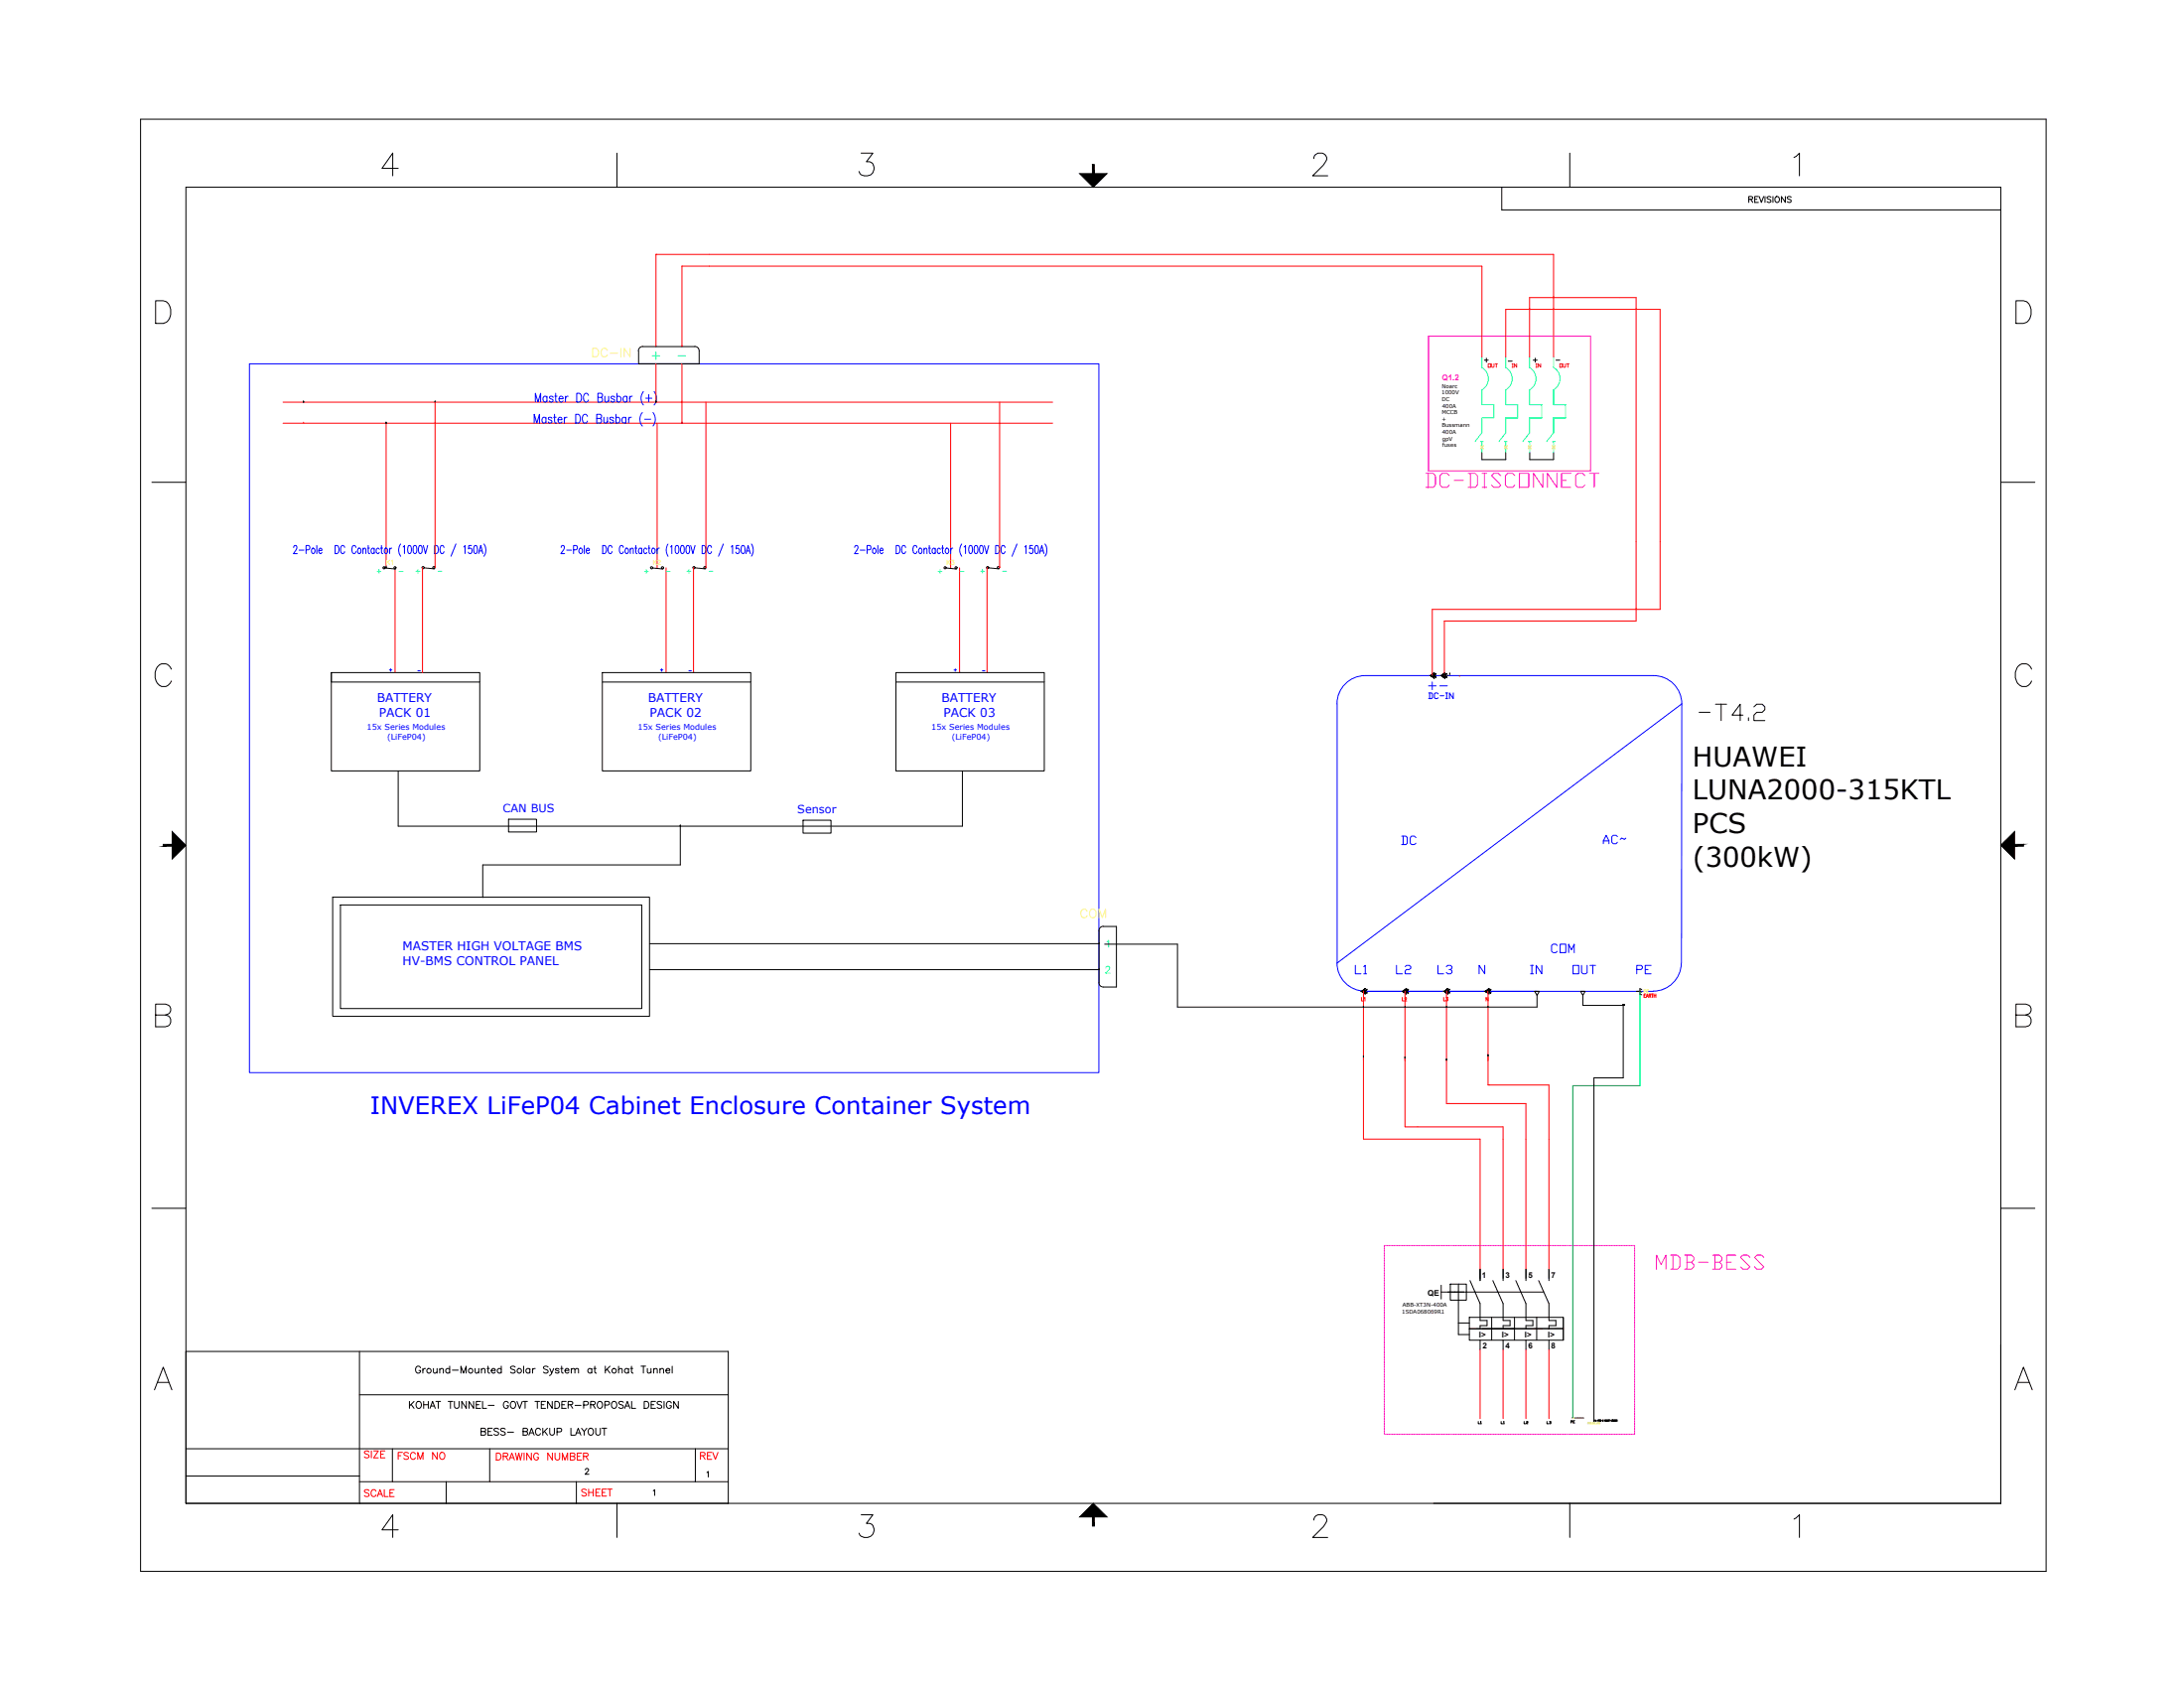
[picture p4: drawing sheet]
<svg xmlns="http://www.w3.org/2000/svg" width="279mm" height="216mm" viewBox="0 0 279 216" stroke-linecap="round" stroke-linejoin="round" font-family="sans-serif">
<!-- layer: Viewport -->
<path d="M256 172v20.3h-72.6" fill="none" stroke="#000" stroke-width=".13"/>
<!-- layer: Title Block -->
<g fill="none" stroke="#000" stroke-width=".13">
<path d="M18 15.2h243.8v185.8h-243.8zM78.9 19.6v4.3M110.2 19.6h1.5l-.9 1.1a.9 .9 0 0 1 1 .8 .9 .9 0 0 1-.8 1 .82 .82 0 0 1-1.1-.6M200.8 19.6v4.3M19.9 38.5h1a1.36 1.36 0 0 1 .9 1.7 1.24 1.24 0 0 1-.9 1.2h-1zM23.8 23.9h232.2v168.4h-232.2zM50.9 21.5h-2l1.3-1.9v2.9M168.1 20.3a.69 .69 0 0 1 .5-.7h.6a.71 .71 0 0 1 .4 1.1l-.3 .4-1.4 1.4h2M192.1 23.9v2.9h63.9M223.7 25.5l.5-.1v-.2l-.5-.1v.8M224 25.5l.2 .4M224.5 25.5h.3"/>
<path d="M225 25.1h-.5v.8h.5M225.1 25.1l.2 .8 .3-.8M225.8 25.1v.8M226.6 25.2l-.2-.1-.3 .1v.2l.4 .2 .1 .1v.1l-.2 .1-.3-.1M226.8 25.1v.8M227.1 25.2a.36 .36 0 0 1 .6 .1 .36 .36 0 0 1-.2 .6 .36 .36 0 0 1-.4-.2 .36 .36 0 0 1 0-.5zM228.4 25.1v.8l-.5-.8v.8M229.1 25.2l-.1-.1-.4 .1 .1 .2 .4 .2v.1v.1l-.1 .1-.4-.1M229.5 20.1l.3-.1 .4-.4v2.9M257.9 38.5h1a1.18 1.18 0 0 1 .9 1.1 1.48 1.48 0 0 1-.9 1.8h-1zM19.4 61.7h4.4M256 61.7h4.3"/>
<path d="M21.9 85.6a1.07 1.07 0 0 0-1.2-.7 1.07 1.07 0 0 0-.9 1.1 1.59 1.59 0 0 0 .9 1.8 1.06 1.06 0 0 0 1.2-.7M259.9 85.6a1 1 0 0 0-1-.7 1 1 0 0 0-.9 .7 1.65 1.65 0 0 0 .7 2.2 1.02 1.02 0 0 0 1.2-.7M19.9 129.8h1.3l.4-.1a.66 .66 0 0 0 0-1.1l-.4-.2h-1.3v2.9h1.3a.75 .75 0 0 0 .7-.7 .75 .75 0 0 0-.7-.8M257.9 129.8h1.2l.5-.1a.66 .66 0 0 0 0-1.1l-.5-.2h-1.2v2.9h1.2l.5-.1a.76 .76 0 0 0 .2-.8 .76 .76 0 0 0-.7-.6M19.4 154.5h4.4M256 154.5h4.3M19.8 177.8l1.1-2.9 1.1 2.9M20.2 176.8h1.4M23.8 172.9h69.4M46 172.9v19.4M46 178.4h47.2M257.8 177.8l1.1-2.9 1.1 2.9"/>
<path d="M258.2 176.8h1.4M23.8 185.3h69.4M23.8 188.8h22.2M46 189.5h47.2M50.2 185.3v4.2M50.9 195.7h-2l1.3-2v2.9M57.1 189.5v2.8M62.6 185.3v4.2M73.7 189.5v2.8M78.9 192.3v4.3M89 185.3v4.2M110.2 193.7h1.5l-.9 1.1h.5a.97 .97 0 0 1 .5 1.3 .97 .97 0 0 1-1.2 .5l-.4-.1-.3-.4"/>
<path d="M168.1 194.4a.69 .69 0 0 1 .5-.7h.6a.71 .71 0 0 1 .4 1.1l-.3 .5-1.4 1.3h2M200.8 192.3v4.3M229.5 194.3l.7-.6v2.9"/>
</g>
<g fill="#000" stroke="#000" stroke-width=".13">
<path d="M138.1 22.2h3.5l-1.7 1.7zM22 106.4l1.8 1.7-1.8 1.8zM256 108.1l1.7-1.7v3.5zM139.9 192.3l1.7 1.7h-3.5z"/>
<path d="M139.8 21l.2 1.2v-1.2zM139.8 21l.2 1.2h-.2z"/>
<path d="M20.9 108v.2l1.1-.2zM20.9 108.2l1.1-.2v.2z"/>
<path d="M257.7 108.2h1.2v-.2zM257.7 108h1.2l-1.2 .2z"/>
<path d="M139.8 194v1.2h.2zM139.8 194h.2v1.2z"/>
</g>
<!-- layer: 0 -->
<g fill="none" stroke="#000" stroke-width=".13">
<path d="M52.4 179.2v.9M52.6 179.6l.4 .5M53 179.2l-.6 .6M53.3 179.4l.1-.1a.42 .42 0 0 1 .5 .4 .42 .42 0 0 1-.5 .4l-.2-.3zM53.8 174.9a.33 .33 0 0 0-.4-.2 .33 .33 0 0 0-.2 .4v.2a.32 .32 0 0 0 .3 .3 .32 .32 0 0 0 .3-.3h-.2M54.1 175v.6M54.2 179.2v.9M54.2 179.7h.6M54.4 175l-.2 .1-.1 .2M54.8 179.2v.9M55.1 179.8h.5M55.4 175l.1 .6h.2l.2-.1"/>
<path d="M55.8 179.2h.6M55.9 175v.6M56.1 179.2v.9M56.3 175.2l.2-.2 .2 .1v.5M56.3 175v.6M57.3 179.2h.6M57.5 175.2a.28 .28 0 0 0-.4-.1 .28 .28 0 0 0 0 .4 .28 .28 0 0 0 .4 0M57.5 174.7v.9M57.6 179.2v.9M57.9 175.2h.7M58.1 179.2v.7l.3 .2 .3-.1v-.8M59 175.6v-.9l.3 .9 .3-.9v.9"/>
<path d="M59.7 179.2v.9l-.6-.9v.9M60.6 179.2v.9l-.6-.9v.9M60.8 175v.6h.2l.2-.1M60.9 179.7h.4M61.2 175v.6M61.5 179.2h-.6v.9h.6M61.6 175.2l.2-.2 .2 .1 .1 .5M61.6 175v.6M61.7 179.2v.9h.5M62.3 175h.3M62.4 174.7v.8l.1 .1h.1M62.5 179.8h.7"/>
<path d="M62.9 175.3h.5a.28 .28 0 0 0-.3-.2 .28 .28 0 0 0-.3 .2 .28 .28 0 0 0 .3 .3l.3-.1M64.1 175.2a.28 .28 0 0 0-.4-.1 .28 .28 0 0 0 0 .4 .28 .28 0 0 0 .4 0M64.1 174.7v.9M65 179.5a.33 .33 0 0 0-.3-.3 .33 .33 0 0 0-.3 .4v.2a.32 .32 0 0 0 .3 .3 .32 .32 0 0 0 .3-.3h-.2M65.4 179.4l.1-.1a.42 .42 0 0 1 .5 .4 .42 .42 0 0 1-.5 .4l-.2-.3zM65.9 174.9l-.2-.2-.4 .2 .1 .2 .4 .1 .1 .2v.1l-.2 .1-.4-.1M66.1 179.2l.4 .9 .3-.9M66.9 179.2h.6M67 174.7v.9M67.2 179.2v.9M67.8 175.2a.28 .28 0 0 0-.4-.1 .28 .28 0 0 0 0 .4 .28 .28 0 0 0 .4 0M67.8 175v.6"/>
<path d="M68.1 175v.6M68.4 179.2h.6M68.5 175l-.2 .1-.2 .2M68.7 179.2v.9M69.3 179.7h.3M69.8 179.2h-.5v.9h.5M70.1 174.9l-.2-.2-.4 .2 .1 .2 .4 .1 .1 .2v.1l-.2 .1-.4-.1M70.3 175l.3 .6 .2-.6M70.6 175.6l-.3 .3M70.6 179.2v.9l-.5-.9v.9M71 179.2h.3a.47 .47 0 0 1 .3 .5 .47 .47 0 0 1-.3 .4h-.3zM71.5 175.2l-.2-.2-.2 .1v.1l.4 .2v.1l-.2 .1-.3-.1"/>
<path d="M71.7 175h.3M71.9 174.7v.8v.1h.2M71.9 179.7h.3M72.3 175.3h.5a.28 .28 0 0 0-.3-.2 .28 .28 0 0 0-.3 .2 .28 .28 0 0 0 .3 .3l.3-.1M72.4 179.2h-.5v.9h.5M72.7 179.7l.5-.1 .1-.1-.1-.2-.5-.1v.9M73 179.7l.3 .4M73.1 175.2l.2-.2 .2 .1v.5M73.1 175v.6M73.5 175.2l.3-.2 .2 .1v.5M73.6 179.8h.7M74.7 179.7h.5l.1-.2-.1-.2-.5-.1v.9"/>
<path d="M75.6 179.7l.5-.1 .1-.1-.1-.2-.5-.1v.9M75.7 175.2a.28 .28 0 0 0-.4-.1 .28 .28 0 0 0 0 .4 .28 .28 0 0 0 .4 0M75.7 175v.6M75.9 179.7l.3 .4M76 175h.3M76.1 174.7v.8v.1h.2M76.5 179.4l.1-.1a.42 .42 0 0 1 .5 .4 .42 .42 0 0 1-.5 .4l-.2-.3zM77.4 179.7h.5l.1-.2-.1-.2-.5-.1v.9M77.4 174.7v.9M77.7 175.1l.3 .5M78 174.7l-.6 .6M78.3 179.4l.1-.1a.42 .42 0 0 1 .5 .4 .42 .42 0 0 1-.5 .4l-.2-.3z"/>
<path d="M79.1 175.2l.2-.2 .3 .1v.5M79.1 174.7v.9M79.7 179.4l-.2-.2-.3 .2v.2l.5 .2v.1v.1l-.2 .1-.3-.1M80 179.8h.5M80.4 175.2a.28 .28 0 0 0-.4-.1 .28 .28 0 0 0 0 .4 .28 .28 0 0 0 .4 0M80.4 175v.6M80.7 175h.3M80.8 174.7v.8v.1h.2M80.8 179.2v.9h.5M82 174.7h.6M82.3 174.7v.9M82.4 179.2h.3a.47 .47 0 0 1 .3 .5 .47 .47 0 0 1-.3 .4h-.3z"/>
<path d="M82.8 175l.1 .6h.2l.2-.1M83.3 175v.6M83.3 179.7h.3M83.6 175.2l.2-.2 .2 .1 .1 .5M83.6 175v.6M83.9 179.2h-.6v.9h.6M84.4 175.2l.2-.2 .3 .1v.5M84.4 175v.6M84.7 179.4l-.3-.2-.3 .2 .1 .2 .4 .2 .1 .1v.1l-.3 .1-.3-.1M85 179.2v.9M85.2 175.3h.5a.28 .28 0 0 0-.3-.2 .28 .28 0 0 0-.3 .2 .28 .28 0 0 0 .3 .3l.3-.1M85.9 179.5a.33 .33 0 0 0-.4-.3 .33 .33 0 0 0-.2 .4v.2a.32 .32 0 0 0 .3 .3 .32 .32 0 0 0 .3-.3h-.2"/>
<path d="M86 174.7v.9M86.8 179.2v.9l-.6-.9v.9M93.2 172.9v19.4h-69.4M55 180.1l.3-.9 .4 .9M61.5 183.1h.6v-.2v-.1l-.6-.1v.9l.6-.1v-.2l-.2-.2M62.4 183.1h.4M63 182.7h-.6v.9h.6M63.8 182.8l-.2-.1-.4 .1 .1 .2 .4 .2 .1 .1v.1l-.2 .2-.4-.2M64.6 182.8l-.2-.1-.4 .1 .1 .2 .5 .2v.1v.1l-.2 .2-.4-.2M64.9 183.2h.8M66.9 183.1h.5l.1-.2v-.1l-.6-.1v.9l.6-.1v-.2l-.2-.2M67.7 183.6l.3-.9 .3 .9"/>
<path d="M67.8 183.3h.4M69.1 182.9a.33 .33 0 0 0-.3-.2 .33 .33 0 0 0-.3 .3v.2a.33 .33 0 0 0 .3 .4 .33 .33 0 0 0 .3-.2M69.4 182.7v.9M69.7 183.1l.3 .5M70 182.7l-.6 .6M70.3 182.7v.6l.3 .3 .3-.2v-.7M71.3 183.1h.5l.1-.1-.1-.2-.5-.1v.9M73 182.7v.9h.5M73.6 183.6l.4-.9 .3 .9M73.8 183.3h.4M74.4 182.7l.3 .4v.5M74.9 188l.1-.2 .3 .2-.4 .6h.4"/>
<path d="M75.1 182.7l-.4 .4M75.3 182.8l.1-.1a.42 .42 0 0 1 .5 .4 .42 .42 0 0 1-.5 .4l-.2-.3zM76.2 182.7v.6l.3 .3 .3-.2v-.7M77 182.7h.6M77.3 182.7v.9M79.9 180.1l.4-.9 .3 .9M83.6 190.7l.1-.2v.8M90.4 188.3l.2-.1v.7M192 181.8v.3h.2M192.4 181.8v.3M192.4 182.1h.1"/>
<circle cx="54.9" cy="175.3" r=".29"/>
<circle cx="60.2" cy="175.3" r=".29"/>
<circle cx="66.4" cy="175.3" r=".29"/>
<circle cx="78.6" cy="175.3" r=".29"/>
</g>
<!-- layer: TB_LABELS -->
<g fill="none" stroke="#f00" stroke-width=".13">
<path d="M47.2 185.7l-.2-.1-.4 .1 .1 .2 .4 .2 .1 .1v.1l-.2 .2-.4-.2M47.2 190.7l-.2-.2-.4 .2 .1 .2 .4 .1 .1 .2v.1l-.2 .1-.4-.1M47.5 185.6v.9M47.8 185.6h.6l-.6 .9h.6M48.1 190.7a.33 .33 0 0 0-.4-.2 .33 .33 0 0 0-.2 .4v.2a.33 .33 0 0 0 .2 .3 .33 .33 0 0 0 .4-.2M48.3 191.4l.3-.9 .4 .9M48.4 191.1h.4M48.7 186h.3M49.2 190.5v.9h.5M49.2 185.6h-.5v.9h.5M49.9 191h.3M50.4 190.5h-.5v.9h.5"/>
<path d="M50.9 186.2h.4M51.5 185.8h-.6v.9M52.3 185.9l-.3-.1-.3 .1v.2l.5 .2 .1 .1v.1l-.3 .2-.3-.2M53.1 186a.33 .33 0 0 0-.3-.2 .33 .33 0 0 0-.3 .3v.2a.33 .33 0 0 0 .3 .4 .33 .33 0 0 0 .3-.3M53.4 186.7v-.9l.4 .9 .3-.9v.9M55.9 185.8v.9l-.6-.9v.9M56.3 185.9l.1-.1a.42 .42 0 0 1 .5 .4 .42 .42 0 0 1-.5 .4l-.2-.3zM63.5 185.9h.3a.47 .47 0 0 1 .3 .4 .47 .47 0 0 1-.3 .4h-.3zM64.4 186.3l.5-.1 .1-.1-.1-.2h-.5v.8M64.7 186.3l.3 .4M65.1 186.7l.4-.8 .3 .8M65.3 186.4h.4"/>
<path d="M65.9 185.9l.3 .8 .2-.8 .2 .8 .2-.8M67 185.9v.8M68 185.9v.8l-.6-.8v.8M68.9 186.1a.32 .32 0 0 0-.4-.2 .32 .32 0 0 0-.2 .3v.2a.31 .31 0 0 0 .3 .3 .31 .31 0 0 0 .3-.3h-.2M70.7 185.9v.8l-.6-.8v.8M71 185.9v.6l.3 .2 .3-.1v-.7M71.9 186.7v-.8l.4 .8 .3-.8v.8M73 186.3l.5-.1v-.1v-.2h-.5v.8h.5v-.3l-.2-.1M73.8 186.3h.4M74.4 185.9h-.6v.8h.6M74.6 186.3l.6-.1v-.1v-.2h-.6v.8M74.9 186.3l.3 .4"/>
<path d="M75 190.6l-.2-.1-.4 .1 .1 .2 .4 .2 .1 .1v.1l-.2 .2-.4-.2M75.3 190.5v.9M75.3 190.9h.6M75.9 190.5v.9M76.2 190.9h.4M76.8 190.5h-.6v.9h.6M77 190.9h.4M77.6 190.5h-.6v.9h.6M77.7 190.5h.6M78 190.5v.9M89.6 186.2l.5-.1 .1-.1v-.1l-.6-.1v.9M89.9 186.2l.3 .5"/>
<path d="M90.5 186.2h.3M91.1 185.8h-.6v.9h.6M91.2 185.8l.3 .9 .4-.9"/>
</g>
<!-- layer: LOCBOX -->
<g fill="none" stroke="#f0f" stroke-width=".13">
<path d="M182.7 43h20.8v17.2h-20.8zM177.1 159.6v.2M177.1 159.9v.2M177.2 159.3h-.1v.2M177.3 159.3h.3M177.7 159.3h.2M178 159.3h.2M178.3 159.3h.2M178.6 159.3h.2M178.9 159.3h.2M179.3 159.3h.2M179.6 159.3h.2"/>
<path d="M179.9 159.3h.2M180.2 159.3h.2M180.5 159.3h.2M180.8 159.3h.2M181.1 159.3h.2M181.5 159.3h.2M181.8 159.3h.2M182.1 159.3h.2M182.4 159.3h.2M182.7 159.3h.2M183 159.3h.3M183.4 159.3h.2"/>
<path d="M183.7 159.3h.2M184 159.3h.2M184.3 159.3h.2M184.6 159.3h.2M184.9 159.3h.3M185.3 159.3h.2M185.6 159.3h.2M185.9 159.3h.2M186.2 159.3h.2M186.5 159.3h.2M186.8 159.3h.2M187.1 159.3h.3"/>
<path d="M187.5 159.3h.2M187.8 159.3h.2M188.1 159.3h.2M188.4 159.3h.2M188.7 159.3h.2M189.1 159.3h.2M189.4 159.3h.2M189.7 159.3h.2M190 159.3h.2M190.3 159.3h.2M190.6 159.3h.2M190.9 159.3h.2"/>
<path d="M191.3 159.3h.2M191.6 159.3h.2M191.9 159.3h.2M192.2 159.3h.2M192.5 159.3h.2M192.8 159.3h.3M193.2 159.3h.2M193.5 159.3h.2M193.8 159.3h.2M194.1 159.3h.2M194.4 159.3h.2M194.7 159.3h.3"/>
<path d="M195.1 159.3h.2M195.4 159.3h.2M195.7 159.3h.2M196 159.3h.2M196.3 159.3h.2M196.6 159.3h.2M196.9 159.3h.3M197.3 159.3h.2M197.6 159.3h.2M197.9 159.3h.2M198.2 159.3h.2M198.5 159.3h.2"/>
<path d="M198.9 159.3h.2M199.2 159.3h.2M199.5 159.3h.2M199.8 159.3h.2M200.1 159.3h.2M200.4 159.3h.2M200.7 159.3h.2M201.1 159.3h.2M201.4 159.3h.2M201.7 159.3h.2M202 159.3h.2M202.3 159.3h.2"/>
<path d="M202.6 159.3h.3M203 159.3h.2M203.3 159.3h.2M203.6 159.3h.2M203.9 159.3h.2M204.2 159.3h.2M204.5 159.3h.3M204.9 159.3h.2M205.2 159.3h.2M205.5 159.3h.2M205.8 159.3h.2M206.1 159.3h.2"/>
<path d="M206.4 159.3h.2M206.7 159.3h.3M207.1 159.3h.2M207.4 159.3h.2M207.7 159.3h.2M208 159.3h.2M208.3 159.3h.2M208.7 159.3h.2M209 159.3h.1v.2M209.1 159.6v.2M209.1 159.9v.2M177.1 160.2v.2"/>
<path d="M177.1 160.5v.2M177.1 160.8v.2M177.1 161.1v.3M177.1 161.5v.2M177.1 161.8v.2M177.1 162.1v.2M177.1 162.4v.2M177.1 162.7v.2M177.1 163.1v.2M177.1 163.4v.2M177.1 163.7v.2M177.1 164v.2"/>
<path d="M177.1 164.3v.2M177.1 164.6v.2M177.1 164.9v.2M177.1 165.3v.2M177.1 165.6v.2M177.1 165.9v.2M177.1 166.2v.2M177.1 166.5v.2M177.1 166.8v.3M177.1 167.2v.2M177.1 167.5v.2M177.1 167.8v.2"/>
<path d="M177.1 168.1v.2M177.1 168.4v.2M177.1 168.7v.3M177.1 169.1v.2M177.1 169.4v.2M177.1 169.7v.2M177.1 170v.2M177.1 170.3v.2M177.1 170.6v.2M177.1 170.9v.3M177.1 171.3v.2M177.1 171.6v.2"/>
<path d="M177.1 171.9v.2M177.1 172.2v.2M177.1 172.5v.2M177.1 172.9v.2M177.1 173.2v.2M177.1 173.5v.2M177.1 173.8v.2M177.1 174.1v.2M177.1 174.4v.3M177.1 174.8v.1M177.1 175.1v.2M177.1 175.4v.2"/>
<path d="M177.1 175.7v.2M177.1 176v.2M177.1 176.3v.2M177.1 176.6v.3M177.1 177v.2M177.1 177.3v.2M177.1 177.6v.2M177.1 177.9v.2M177.1 178.2v.2M177.1 178.5v.3M177.1 178.9v.2M177.1 179.2v.2"/>
<path d="M177.1 179.5v.2M177.1 179.8v.2M209.1 160.2v.2M209.1 160.5v.2M209.1 160.8v.2M209.1 161.1v.3M209.1 161.5v.2M209.1 161.8v.2M209.1 162.1v.2M209.1 162.4v.2M209.1 162.7v.2M209.1 163.1v.2"/>
<path d="M209.1 163.4v.2M209.1 163.7v.2M209.1 164v.2M209.1 164.3v.2M209.1 164.6v.2M209.1 164.9v.2M209.1 165.3v.2M209.1 165.6v.2M209.1 165.9v.2M209.1 166.2v.2M209.1 166.5v.2M209.1 166.8v.3"/>
<path d="M209.1 167.2v.2M209.1 167.5v.2M209.1 167.8v.2M209.1 168.1v.2M209.1 168.4v.2M209.1 168.7v.3M209.1 169.1v.2M209.1 169.4v.2M209.1 169.7v.2M209.1 170v.2M209.1 170.3v.2M209.1 170.6v.2"/>
<path d="M209.1 170.9v.3M209.1 171.3v.2M209.1 171.6v.2M209.1 171.9v.2M209.1 172.2v.2M209.1 172.5v.2M209.1 172.9v.2M209.1 173.2v.2M209.1 173.5v.2M209.1 173.8v.2M209.1 174.1v.2M209.1 174.4v.3"/>
<path d="M209.1 174.8v.1M209.1 175.1v.2M209.1 175.4v.2M209.1 175.7v.2M209.1 176v.2M209.1 176.3v.2M209.1 176.6v.3M209.1 177v.2M209.1 177.3v.2M209.1 177.6v.2M209.1 177.9v.2M209.1 178.2v.2"/>
<path d="M209.1 178.5v.3M209.1 178.9v.2M209.1 179.2v.2M209.1 179.5v.2M209.1 179.8v.2M177.1 183.3v.1h.1M177.1 180.1v.2M177.1 180.4v.2M177.1 180.7v.3M177.1 181.1v.2M177.1 181.4v.2M177.1 181.7v.2"/>
<path d="M177.1 182v.2M177.1 182.3v.2M177.1 182.7v.2M177.1 183v.2M177.3 183.4h.3M177.7 183.4h.2M178 183.4h.2M178.3 183.4h.2M178.6 183.4h.2M178.9 183.4h.2M179.3 183.4h.2M179.6 183.4h.2"/>
<path d="M179.9 183.4h.2M180.2 183.4h.2M180.5 183.4h.2M180.8 183.4h.2M181.1 183.4h.2M181.5 183.4h.2M181.8 183.4h.2M182.1 183.4h.2M182.4 183.4h.2M182.7 183.4h.2M183 183.4h.3M183.4 183.4h.2"/>
<path d="M183.7 183.4h.2M184 183.4h.2M184.3 183.4h.2M184.6 183.4h.2M184.9 183.4h.3M185.3 183.4h.2M185.6 183.4h.2M185.9 183.4h.2M186.2 183.4h.2M186.5 183.4h.2M186.8 183.4h.2M187.1 183.4h.3"/>
<path d="M191.9 183.4h.2M192.2 183.4h.2M192.5 183.4h.2M192.8 183.4h.3M203.6 183.4h.2M203.9 183.4h.2M204.2 183.4h.2M204.5 183.4h.3M204.9 183.4h.2M205.2 183.4h.2M205.5 183.4h.2M205.8 183.4h.2"/>
<path d="M206.1 183.4h.2M206.4 183.4h.2M206.7 183.4h.3M207.1 183.4h.2M207.4 183.4h.2M207.7 183.4h.2M208 183.4h.2M208.3 183.4h.2M208.7 183.4h.2M209.1 183.3v.1h-.1M209.1 180.1v.2M209.1 180.4v.2"/>
<path d="M209.1 180.7v.3M209.1 181.1v.2M209.1 181.4v.2M209.1 181.7v.2M209.1 182v.2M209.1 182.3v.2M209.1 182.7v.2M209.1 183v.2"/>
</g>
<!-- layer: RED_4AWG -->
<path d="M189.3 172.6v8.8M192.3 172.6v8.8M195.2 172.6v8.8M198.2 172.6v8.8" fill="none" stroke="#f00" stroke-width=".13"/>
<!-- layer: REGEN_LINE -->
<g fill="none" stroke="#000" stroke-width=".13">
<path d="M184.4 165.3h3.2M184.4 164.4v1.7M185.5 164.2h2.1v2.1h-2.1zM186.6 164.2v2.1M188 170l12-.1v1.5h-12zM188 168.5h12v1.4l-12 .1zM188.1 163.8l1.2 2.9v2.2h.9v.7h-.9v.4M189.3 162.3v1.5M189.3 171.4v1.2M190.8 168.5v2.9M191 163.8l1.3 2.9v2.2h.9v.7h-.9v.4M192.3 162.3v1.5"/>
<path d="M192.3 171.4v1.2M193.8 168.5v2.9M193.9 163.8l1.3 2.9v2.2h.9v.7h-.9v.4M195.2 162.3v1.5M195.2 171.4v1.2M196.6 168.5v2.9M196.8 163.8l1.4 2.9v2.2h.8v.7h-.8v.4M198.2 162.3v1.5M198.2 171.4v1.2M200 168.5v2.9"/>
</g>
<!-- layer: PFV -->
<path d="M185.2 165.3h2.1M189.3 162.3v1.5M189.6 170h4.2M192.3 162.3v1.2M195.2 162.3v1.2M198.2 162.3v1.2" fill="none" stroke="#000" stroke-width=".13"/>
<!-- layer: DISCONTINUA -->
<path d="M186.6 166.3v4.4h1.4M186.6 169.2h1.4M187.6 165.3h9.9" fill="none" stroke="#000" stroke-width=".13"/>
<!-- layer: SYMS -->
<g fill="none" stroke="#000" stroke-width=".13">
<path d="M38.8 51.4h.1M49.4 54.1h.1M55.7 51.4h.1M81.7 46.5h7.7M82.2 44.3h6.7M83.9 51.4h.1M87.2 54.1h.1M87 105.7h.1M140.6 119v6.7M142.8 118.5v7.7M174.4 135.2h.1M179.7 135.3h.1"/>
<path d="M185.1 135.6h.1M190.4 135h.1M207.7 128.6h.1M207.8 128.6h.1M203.9 181.7h.1l-.1 .1zM203.9 181.7v.1z"/>
</g>
<!-- layer: WIREREF -->
<g fill="none" stroke="#dfff7f" stroke-width=".13">
<path d="M203.8 182h.1v-.1h-.1v.2M203.9 182v.1M204.1 181.9h-.1l.1 .2h-.1M204.1 182.1h.2M204.4 182h-.1l.1-.1v.2M204.7 181.9h-.1l.1 .2h-.1"/>
<circle cx="204.5" cy="182" r=".07"/>
</g>
<!-- layer: XREF -->
<g fill="none" stroke="#000" stroke-width=".13">
<path d="M204.1 181.7h.1M204.1 181.6v.2M204.5 181.6h-.1v.2l.1-.1M204.7 181.8v-.2l.1 .2v-.2v.2M204.9 181.7h.1M205 181.6h.1l-.1 .2h.1M205.4 181.6h-.1l.1 .1-.1 .1M205.4 181.8v-.2l.1 .2v-.2v.2M205.6 181.8v-.2l.1 .2M205.6 181.7h.1M205.7 181.7l.1-.1h-.1v.2M205.8 181.7v.1"/>
<path d="M205.8 181.6h.1M205.9 181.6v.2M206 181.7h.1M206.1 181.6v.2h.1M206.5 181.6h-.1v.2h.1v-.1M206.6 181.6l-.1 .1 .1 .1v-.1M206.7 181.7h.1M206.7 181.6v.2M206.8 181.7l.1-.1h-.1v.2M206.8 181.7l.1 .1"/>
<circle cx="204.2" cy="181.7" r=".05"/>
<circle cx="204.6" cy="181.7" r=".08"/>
<circle cx="206.3" cy="181.7" r=".09"/>
</g>
<!-- layer: WHT_12AWG -->
<path d="M171 90a3.6 3.6 0 0 1 3.6-3.6h37a3.6 3.6 0 0 1 3.6 3.6M171.1 90v33.2l44.1-33.2-.1 33.2M174.7 126.8h36.8M189.9 123.5v1.1l-.7-1.1v1.1M215.1 123.2a3.6 3.6 0 0 1-3.6 3.6" fill="none" stroke="#00f" stroke-width=".13"/>
<!-- layer: SYMS -->
<path d="M31.9 46.5h108.7v90.7h-108.7z" fill="none" stroke="#00f" stroke-width=".13"/>
<!-- layer: RED_12AWG -->
<g fill="none" stroke="#f00" stroke-width=".13">
<path d="M195.7 39.6h.1M198.7 39.6h.1M198.7 38.1h.1M209.3 39.6h.1M209.3 39.5v-1.4h-13.6v7.6M209.3 39.6v39.8h-24.5v7M36.2 51.4h98.5M36.2 54.1h98.5M38.8 54.1h.1M49.4 54.1v18.5M55.7 54.1h.1M55.7 51.4v2.7"/>
<path d="M55.7 54.2v18.4M83.9 44.3v-11.8h114.8v13.2M83.9 46.5v4.9M84.1 54.1v18.5M87.2 51.4h.1M87.2 44.3v-10.3h102.4v11.7M87.2 46.5v4.9M87.2 51.5v2.6M90.3 51.4v2.7M90.3 54.2v18.4M121.6 54.1v18.5M127.9 51.4v2.7"/>
<path d="M127.9 54.2v18.4M192.6 45.7v-6.1h19.8v38.3h-29.2v8.5M209.3 77.9h.1M174.4 126.8v18.9h14.9v16.6M179.7 126.8v17.3h12.6v18.2M185.1 126.8v14.3h10.1v21.2M190.4 126.8v12h7.8v23.5"/>
</g>
<!-- layer: WIREFIXED -->
<g fill="none" stroke="#00f" stroke-width=".13">
<path d="M68.3 54.1v-1.1l.4 1.1 .3-1.1v1.1M68.5 51.4v-1.1l.3 1.1 .4-1.1v1.1M69.8 53.5a.25 .25 0 0 0-.2-.1 .25 .25 0 0 0-.2 .1v.5a.25 .25 0 0 0 .2 .1 .25 .25 0 0 0 .2-.1M69.8 53.4v.7M70 50.8a.25 .25 0 0 0-.3-.1 .25 .25 0 0 0-.2 .1v.5a.25 .25 0 0 0 .2 .1 .25 .25 0 0 0 .3-.1M70 50.7v.7M70.6 53.5a.25 .25 0 0 0-.2-.1 .25 .25 0 0 0-.3 .1l.2 .2 .3 .1v.2a.25 .25 0 0 1-.2 .1 .25 .25 0 0 1-.3-.1M70.8 50.8a.25 .25 0 0 0-.3-.1 .25 .25 0 0 0-.2 .1l.1 .2 .3 .1 .1 .2a.25 .25 0 0 1-.3 .1 .25 .25 0 0 1-.2-.1M70.8 53.4h.3M70.9 53v.9l.1 .2h.2M71 50.7h.3M71.1 50.3v.9v.2h.2"/>
<path d="M71.4 53.7h.5l-.1-.3a.25 .25 0 0 0-.4 .1v.5a.25 .25 0 0 0 .3 .1 .25 .25 0 0 0 .2-.1M71.5 51h.5l-.1-.3a.25 .25 0 0 0-.3 .1v.5a.27 .27 0 0 0 .2 .1 .27 .27 0 0 0 .2-.1M72.2 53.4v.7M72.3 50.7v.7M72.5 53.4h-.2l-.1 .3M72.7 50.7h-.2l-.2 .3M73.7 53a.61 .61 0 0 1 .6 .4 .61 .61 0 0 1-.2 .7h-.4zM73.8 50.3a.61 .61 0 0 1 .6 .4 .61 .61 0 0 1-.2 .7h-.4zM75.2 53.3a.34 .34 0 0 0-.5-.3 .34 .34 0 0 0-.2 .4v.3a.34 .34 0 0 0 .2 .4 .34 .34 0 0 0 .5-.2M75.3 50.6a.33 .33 0 0 0-.4-.3 .33 .33 0 0 0-.3 .4v.3a.33 .33 0 0 0 .3 .4 .33 .33 0 0 0 .4-.2M76.3 53.5h.6l.1-.2-.1-.2-.6-.1v1.1h.6l.1-.2a.29 .29 0 0 0-.3-.4M76.5 50.8h.5l.1-.2-.1-.2-.5-.1v1.1h.5l.1-.2a.29 .29 0 0 0-.2-.4"/>
<path d="M77.3 53.4v.7h.2l.2-.2M77.4 50.7v.7h.3l.2-.2M77.7 53.4v.7M77.9 50.7v.7M78.5 53.5a.27 .27 0 0 0-.2-.1 .27 .27 0 0 0-.3 .1l.1 .2 .4 .1v.2a.27 .27 0 0 1-.2 .1 .27 .27 0 0 1-.3-.1M78.6 50.8a.25 .25 0 0 0-.2-.1 .25 .25 0 0 0-.2 .1l.1 .2 .3 .1v.2a.25 .25 0 0 1-.2 .1 .25 .25 0 0 1-.2-.1M78.8 53.5a.25 .25 0 0 1 .2-.1 .25 .25 0 0 1 .3 .1v.5a.25 .25 0 0 1-.3 .1 .25 .25 0 0 1-.2-.1M78.8 53v1.1M78.9 50.8a.27 .27 0 0 1 .3-.1 .27 .27 0 0 1 .2 .1l.1 .2a.31 .31 0 0 1-.1 .3 .31 .31 0 0 1-.4 .1l-.1-.1M78.9 50.3v1.1M80.1 53.5a.25 .25 0 0 0-.3-.1 .25 .25 0 0 0-.2 .1v.5a.25 .25 0 0 0 .2 .1 .25 .25 0 0 0 .3-.1M80.1 53.4v.7"/>
<path d="M80.2 50.8a.25 .25 0 0 0-.2-.1 .25 .25 0 0 0-.3 .1v.5a.25 .25 0 0 0 .3 .1 .25 .25 0 0 0 .2-.1M80.2 50.7v.7M80.4 53.4v.7M80.6 50.7v.7M80.8 53.4h-.2l-.2 .3M80.9 50.7h-.2l-.1 .3M82.2 52.8a1.3 1.3 0 0 0 0 1.7M82.3 50.1a1.37 1.37 0 0 0 0 1.7M82.5 53.6h.7M82.6 50.9h.8M83 50.5v.9M83.5 52.8a1.37 1.37 0 0 1 0 1.7"/>
<path d="M83.7 50.1a1.37 1.37 0 0 1 0 1.7"/>
</g>
<!-- layer: WHT_12AWG -->
<g fill="none" stroke="#000" stroke-width=".13">
<path d="M189.6 57.9v.9M189.9 46.1h.5M190.2 45.8v.5M192.6 57.9v.9M195.7 57.9v.9M198.7 57.9v.9M42.4 86h19v12.6h-19zM42.4 86v1.2h19M50.9 98.6v7.1h72.2v-7.1M77.1 86h18.9v12.6h-18.9zM77.1 87.2h18.9M114.6 86h19v12.6h-19z"/>
<path d="M114.6 87.2h19M42.6 114.8h40.5v15.2h-40.5zM43.6 115.7h38.5v13.3h-38.5zM65.1 104.8h3.5v1.6h-3.5zM87 105.7v4.9h-25.2v4.2M102.7 104.9h3.6v1.7h-3.6zM141.3 120.8h9.3v8h46v-1.5M202.5 127.3v1.3h5.3M203.9 138.9h.1M207.7 128.6v9.3h-3.8v43.8"/>
</g>
<!-- layer: RED_10AWG -->
<path d="M50.5 72.6v13.4M54.1 72.6v13.4M85.2 72.6v13.4M88.7 72.6v13.4M122.8 72.6v13.4M126.3 72.6v13.4M123.1 98.6h.1" fill="none" stroke="#f00" stroke-width=".13"/>
<!-- layer: RED_4AWG -->
<path d="M83.1 120.7h57.5M83.1 124h57.5" fill="none" stroke="#000" stroke-width=".13"/>
<!-- layer: DESC -->
<g fill="none" stroke="#00f" stroke-width=".13">
<path d="M37.6 70a.23 .23 0 0 1 .3-.2 .23 .23 0 0 1 0 .4l-.4 .6h.5M38.3 70.4h.6M39.2 70.3h.4v-.5h-.4v1M39.9 70.3l.1-.2a.36 .36 0 0 1 .3 .4 .36 .36 0 0 1-.3 .3l-.1-.1zM40.5 69.8v1M40.8 70.4h.4l-.1-.2a.31 .31 0 0 0-.4 .2 .31 .31 0 0 0 .2 .3l.2 .1 .1-.1M42.9 69.8h.2a.67 .67 0 0 1 0 1h-.2zM44.1 70a.24 .24 0 0 0-.1-.2 .24 .24 0 0 0-.3 0 .82 .82 0 0 0 .1 1h.1l.2-.2M45.5 70a.24 .24 0 0 0-.2-.2 .24 .24 0 0 0-.2 .2v.7l.3 .1 .1-.2M45.8 70.2a.32 .32 0 0 1 .4 .1 .32 .32 0 0 1-.1 .4l-.2 .1-.1-.1-.1-.3zM46.4 70.3l.2-.2 .2 .1v.6M46.4 70.1v.7"/>
<path d="M47 70.1h.3M47.1 69.8v.8l.2 .2M47.9 70.3l-.1-.1a.31 .31 0 0 0-.4 .2 .31 .31 0 0 0 .2 .3l.1 .1 .2-.1M48.8 69.8v.8l.2 .2M51.3 69.6a1.32 1.32 0 0 0 0 1.5M51.6 70l.1-.2v1M52.3 69.8h.1a.73 .73 0 0 1 0 1 .84 .84 0 0 1-.1-1zM53 69.8h.1a.73 .73 0 0 1 0 1 .84 .84 0 0 1-.1-1zM53.6 69.8h.2a.73 .73 0 0 1 0 1h-.1a.84 .84 0 0 1-.1-1zM54.2 69.8l.2 1 .3-1M55.6 69.8h.2a.64 .64 0 0 1 0 1h-.2zM56.8 70a.24 .24 0 0 0-.1-.2 .24 .24 0 0 0-.3 0 .82 .82 0 0 0 .1 1h.1l.2-.2"/>
<path d="M58.3 69.6l-.6 1.5M59.3 70l.2-.2v1M60.3 69.8h-.3v.4a.34 .34 0 0 1 .4 .2 .34 .34 0 0 1-.2 .4l-.2-.1-.1-.1M60.7 69.8h.2a.73 .73 0 0 1 0 1h-.1a.84 .84 0 0 1-.1-1zM61.2 70.8l.3-1 .3 1M61.3 70.5h.4M61.9 69.6a1.32 1.32 0 0 1 0 1.5M71.8 70v-.1a.23 .23 0 0 1 .4-.1 .23 .23 0 0 1 0 .4l-.5 .6h.5M72.5 70.4h.6M73.4 70.3h.3l.1-.1 .1-.2-.1-.2h-.4v1M74.2 70.2a.33 .33 0 0 1 .4 .2 .33 .33 0 0 1-.3 .4l-.1-.1-.1-.2zM74.8 69.8v1"/>
<path d="M75 70.4h.4l-.1-.2a.33 .33 0 0 0-.4 .2 .33 .33 0 0 0 .3 .4l.2-.1M77.1 69.8h.2a.64 .64 0 0 1 0 1h-.2zM78.3 70a.24 .24 0 0 0-.1-.2 .24 .24 0 0 0-.3 0 .75 .75 0 0 0 .1 1h.1l.2-.2M79.7 70a.24 .24 0 0 0-.1-.2 .24 .24 0 0 0-.2 0 .82 .82 0 0 0 0 1h.2l.1-.2M80.1 70.1a.36 .36 0 0 1 .3 .4 .36 .36 0 0 1-.3 .3l-.1-.3zM80.6 70.3l.2-.2 .2 .1v.6M80.6 70.1v.7M81.2 70.1h.3M81.3 69.8v.8l.2 .2M83 69.8v.8l.1 .1 .1 .1M85.5 69.6a1.41 1.41 0 0 0 0 1.5M85.8 70l.2-.2v1"/>
<path d="M86.5 69.8h.1a.73 .73 0 0 1 0 1 .84 .84 0 0 1-.1-1zM87.2 69.8h.1a.73 .73 0 0 1 0 1 .84 .84 0 0 1-.1-1zM87.9 69.8h.1a.73 .73 0 0 1 0 1 .84 .84 0 0 1-.1-1zM88.4 69.8l.2 1 .3-1M89.8 69.8h.3a.67 .67 0 0 1 0 1h-.3zM91 70a.24 .24 0 0 0-.1-.2 .24 .24 0 0 0-.3 0 .75 .75 0 0 0 .1 1h.2l.1-.2M92.5 69.6l-.6 1.5M93.5 70l.2-.2v1M94.5 69.8h-.3v.4a.32 .32 0 0 1 .5 .2 .32 .32 0 0 1-.4 .4l-.2-.2M94.9 69.8h.2a.73 .73 0 0 1 0 1h-.1a.84 .84 0 0 1-.1-1zM95.4 70.8l.3-1 .3 1M95.5 70.5h.4"/>
<path d="M96.1 69.6a1.41 1.41 0 0 1 0 1.5M109.3 70a.23 .23 0 0 1 .4-.2 .23 .23 0 0 1 0 .4l-.4 .6h.5M110 70.4h.7M110.9 70.3h.5v-.5h-.5v1M111.6 70.3l.2-.2a.36 .36 0 0 1 .3 .4 .36 .36 0 0 1-.3 .3l-.2-.1zM112.3 69.8v1M112.6 70.4h.4l-.1-.2a.31 .31 0 0 0-.4 .2 .31 .31 0 0 0 .2 .3l.1 .1 .2-.1M114.7 69.8h.2a.64 .64 0 0 1 0 1h-.2zM115.9 70a.24 .24 0 0 0-.2-.2 .24 .24 0 0 0-.2 0 .82 .82 0 0 0 0 1h.2l.2-.2M117.3 70a.22 .22 0 0 0-.1-.2 .22 .22 0 0 0-.3 0 .62 .62 0 0 0 .2 1l.2-.2M117.6 70.2a.32 .32 0 0 1 .4 .1 .32 .32 0 0 1-.1 .4l-.2 .1-.1-.1-.1-.3zM118.2 70.3l.2-.2 .1 .1 .1 .6"/>
<path d="M118.2 70.1v.7M118.8 70.1h.2M118.9 69.8v.8l.2 .2M120.6 69.8v.8l.1 .2M123 69.6a1.32 1.32 0 0 0 0 1.5M123.3 70l.2-.2v1M124 69.8h.2a.73 .73 0 0 1 0 1h-.1a.84 .84 0 0 1-.1-1zM124.7 69.8h.2a.73 .73 0 0 1 0 1h-.1a.84 .84 0 0 1-.1-1zM125.4 69.8h.2a.73 .73 0 0 1 0 1h-.1a.84 .84 0 0 1-.1-1zM125.9 69.8l.3 1 .3-1M127.4 69.8h.2a.64 .64 0 0 1 0 1h-.2zM128.6 70a.24 .24 0 0 0-.1-.2 .24 .24 0 0 0-.3 0 .82 .82 0 0 0 .1 1h.1l.2-.2"/>
<path d="M130.1 69.6l-.6 1.5M131.1 70l.2-.2v1M132.1 69.8h-.3v.4a.34 .34 0 0 1 .4 .2 .34 .34 0 0 1-.2 .4l-.2-.1-.1-.1M132.5 69.8h.1a.73 .73 0 0 1 0 1 .84 .84 0 0 1-.1-1zM133 70.8l.3-1 .3 1M133.1 70.5h.3M133.7 69.6a1.41 1.41 0 0 1 0 1.5"/>
</g>
<!-- layer: TAGS -->
<path d="M75.8 44.5h.4a.59 .59 0 0 1 .4 .6 .59 .59 0 0 1-.4 .5h-.4zM77.7 44.8a.41 .41 0 0 0-.5-.3 .41 .41 0 0 0-.3 .5 .46 .46 0 0 0 .1 .6 .46 .46 0 0 0 .6-.1l.1-.1M78.1 45.2h.9M79.4 44.5v1.1M80.6 44.5v1.1l-.7-1.1v1.1" fill="none" stroke="#ffff7f" stroke-width=".13"/>
<!-- layer: REGEN_LINE -->
<g fill="none" stroke="#0ff" stroke-width=".13">
<path d="M189.4 56.5h.4M189.6 47a1.64 1.64 0 0 1 0 2.9v1.9h1.5v1.7h-1.5v1.9l-.9 1.1M189.6 45.7v1.3M189.6 56.5v1.4M192.5 56.5h.3M192.6 47a1.64 1.64 0 0 1 0 2.9v1.9h1.6v1.7h-1.6v1.9l-.8 1.1M192.6 56.5v1.4M195.5 56.5h.4M195.7 47a1.64 1.64 0 0 1 0 2.9v1.9h1.5v1.7h-1.5v1.9l-.9 1.1M195.7 56.5v1.4M198.6 56.5h.3M198.7 47a1.64 1.64 0 0 1 0 2.9v1.9h1.6v1.7h-1.6v1.9l-.8 1.1"/>
<path d="M198.7 56.5v1.4"/>
</g>
<g fill="none" stroke="#ff0" stroke-width=".13">
<path d="M189.4 57l.4 .4M189.8 57l-.4 .4M192.5 57l.1 .2M192.5 57.3v.1M192.5 57.1l.1 .1M192.6 57.2l.2 .1M192.6 57.2l.2 .2M192.8 57l-.3 .3M195.5 57l.4 .4M195.7 57.2l-.1 .1M195.7 57.2l-.2 .2M195.8 57.1l-.1 .1"/>
<path d="M195.9 57l-.2 .2M198.6 57l.1 .2M198.6 57.1l.1 .1M198.7 57.2l-.1 .1M198.7 57.2l.2 .1M198.7 57.2l.2 .2M198.9 57.1h-.1M198.9 57l-.3 .4"/>
</g>
<!-- layer: WHT_12AWG -->
<path d="M190.4 46.5h.3v.5h-.3zM190.8 46.5l.1 .5 .2-.1v-.4" fill="none" stroke="#ed1f24" stroke-width=".13"/>
<!-- layer: GRN_9AWG -->
<path d="M209.8 126.8v12.1h-8.6v42.4" fill="none" stroke="#0f0" stroke-width=".13"/>
<text font-size="5.3" x="216.6" y="93.5">-T4.2</text>
<g font-size="4.9" fill="#f0f">
<text x="181.7" y="63.5">DC-DISCONNECT</text>
<text x="211" y="163.7">MDB-BESS</text>
</g>
<g font-size="4.4" fill="#00f">
<text x="172.5" y="125.9">L1</text>
<text x="177.8" y="125.9">L2</text>
<text x="183.1" y="125.9">L3</text>
<text x="208.5" y="125.9">PE</text>
</g>
<g font-size="4.4">
<text x="195.1" y="125.9">IN</text>
<text x="200.4" y="125.9">OUT</text>
</g>
<g font-size="4">
<text x="82.5" y="47.3">+</text>
<text x="182" y="89.6">+-</text>
</g>
<g font-size="4" fill="#00f">
<text x="178.5" y="109.4">DC</text>
<text x="204.3" y="109">AC~</text>
<text x="197.6" y="123.1">COM</text>
</g>
<text font-size="4" fill="#ffff7f" x="137.2" y="118.5">COM</text>
<text font-size="3.5" fill="#ed1f24" x="195.4" y="48.3">IN</text>
<g font-size="3.5">
<text x="216.5" y="98">HUAWEI</text>
<text x="216.5" y="102.3">LUNA2000-315KTL</text>
<text x="216.5" y="106.6">PCS</text>
<text x="216.6" y="110.9">(300kW)</text>
<text x="140.4" y="125.6">2</text>
</g>
<g font-size="3.1" fill="#0ff">
<text x="47.3" y="74.4">+</text>
<text x="81.5" y="74.4">+</text>
<text x="119.2" y="74.4">+</text>
</g>
<g font-size="3.1" fill="#00f">
<text x="48.7" y="73.4">K1</text>
<text x="82.5" y="73.4">K2</text>
<text x="120.3" y="73.4">K3</text>
<text x="49" y="87.1">+</text>
<text x="83.6" y="87.1">+</text>
<text x="121" y="87.1">+</text>
<text x="47.4" y="142.5">INVEREX LiFeP04 Cabinet Enclosure Container System</text>
</g>
<g font-size="3.1">
<text x="52.2" y="74.4">+</text>
<text x="87.1" y="74.4">+</text>
<text x="124.5" y="74.4">+</text>
<text x="173.2" y="129.1">L1</text>
<text x="178.5" y="129.1">L2</text>
<text x="183.8" y="129.1">L3</text>
<text x="189.1" y="129.1">N</text>
<text x="190.9" y="183.4" transform="rotate(-90 190.9 183.4)">L1</text>
<text x="194" y="183.4">L2</text>
<text x="196.8" y="183.4">L3</text>
</g>
<text font-size="3.1" fill="#f00" x="212" y="128.4" transform="rotate(-90 212 128.4)">PE</text>
<g font-size="2.6" fill="#0ff">
<text x="82.9" y="45.5">.</text>
<text x="86.4" y="45.5">.</text>
<text x="50.1" y="74.4">-</text>
<text x="139.7" y="122.1">.</text>
<text x="139.7" y="125.2">.</text>
</g>
<text font-size="2.6" x="85.7" y="46.9">-</text>
<g font-size="2.6" fill="#ed1f24">
<text x="191.9" y="47.3">-</text>
<text x="198.3" y="47.3">-</text>
</g>
<g font-size="2.6" fill="#f00">
<text x="55" y="74.4">-</text>
<text x="90" y="74.4">-</text>
<text x="127.4" y="74.4">-</text>
</g>
<g font-size="2.6" fill="#ffff7f">
<text x="84.3" y="74.4">-</text>
<text x="122.1" y="74.4">-</text>
</g>
<g font-size="2.6" fill="#00f">
<text x="52.6" y="87.1">-</text>
<text x="87.1" y="87.1">-</text>
<text x="124.9" y="87.1">-</text>
</g>
<g font-size="2.6" fill="#dfff7f">
<text x="200" y="183.1">PE</text>
<text x="202.5" y="182.7" transform="rotate(-90 202.5 182.7)">PE</text>
</g>
<g font-size="1.5" fill="#00f">
<text x="48.2" y="89.8">BATTERY</text>
<text x="82.9" y="89.8">BATTERY</text>
<text x="120.5" y="89.8">BATTERY</text>
<text x="48.5" y="91.7">PACK 01</text>
<text x="83.1" y="91.7">PACK 02</text>
<text x="120.7" y="91.7">PACK 03</text>
<text x="51.5" y="121.5">MASTER HIGH VOLTAGE BMS</text>
<text x="51.5" y="123.4">HV-BMS CONTROL PANEL</text>
</g>
<g font-size="1.4" fill="#00f">
<text x="64.3" y="103.9">CAN BUS</text>
<text x="102" y="104.1">Sensor</text>
</g>
<text font-size="1" fill="#f0f" x="184.5" y="48.6">Q1.2</text>
<g font-size="1" fill="#00f">
<text x="46.9" y="93.4">15x Series Modules</text>
<text x="49.5" y="94.6">(LiFeP04)</text>
<text x="81.6" y="93.4">15x Series Modules</text>
<text x="84.2" y="94.6">(LiFeP04)</text>
<text x="119.2" y="93.4">15x Series Modules</text>
<text x="121.8" y="94.6">(LiFeP04)</text>
</g>
<g font-size="1">
<text x="182.6" y="165.7">QE</text>
<text x="189.6" y="163.5">1</text>
<text x="192.6" y="163.5">3</text>
<text x="195.5" y="163.5">5</text>
<text x="198.4" y="163.5">7</text>
<text x="189.2" y="171">I&gt;</text>
<text x="189.7" y="172.5">2</text>
<text x="192.1" y="171">I&gt;</text>
<text x="192.6" y="172.5">4</text>
<text x="195.1" y="171">I&gt;</text>
<text x="195.5" y="172.5">6</text>
<text x="198" y="171">I&gt;</text>
<text x="198.5" y="172.5">8</text>
</g>
<g font-size=".7">
<text x="184.4" y="50.4">1000V</text>
<text x="184.5" y="49.6">Noarc</text>
<text x="184.5" y="51.3">DC</text>
<text x="184.5" y="53">MCCB</text>
<text x="184.5" y="53.8">+</text>
<text x="184.5" y="52.1">400A</text>
<text x="184.5" y="54.7">Bussmann</text>
<text x="184.5" y="55.5">400A</text>
<text x="184.5" y="56.4">gpV</text>
<text x="184.5" y="57.2">fuses</text>
<text x="179.4" y="167.2">ABB-XT3N-400A</text>
<text x="179.4" y="168">1SDA068069R1</text>
</g>
</svg>
